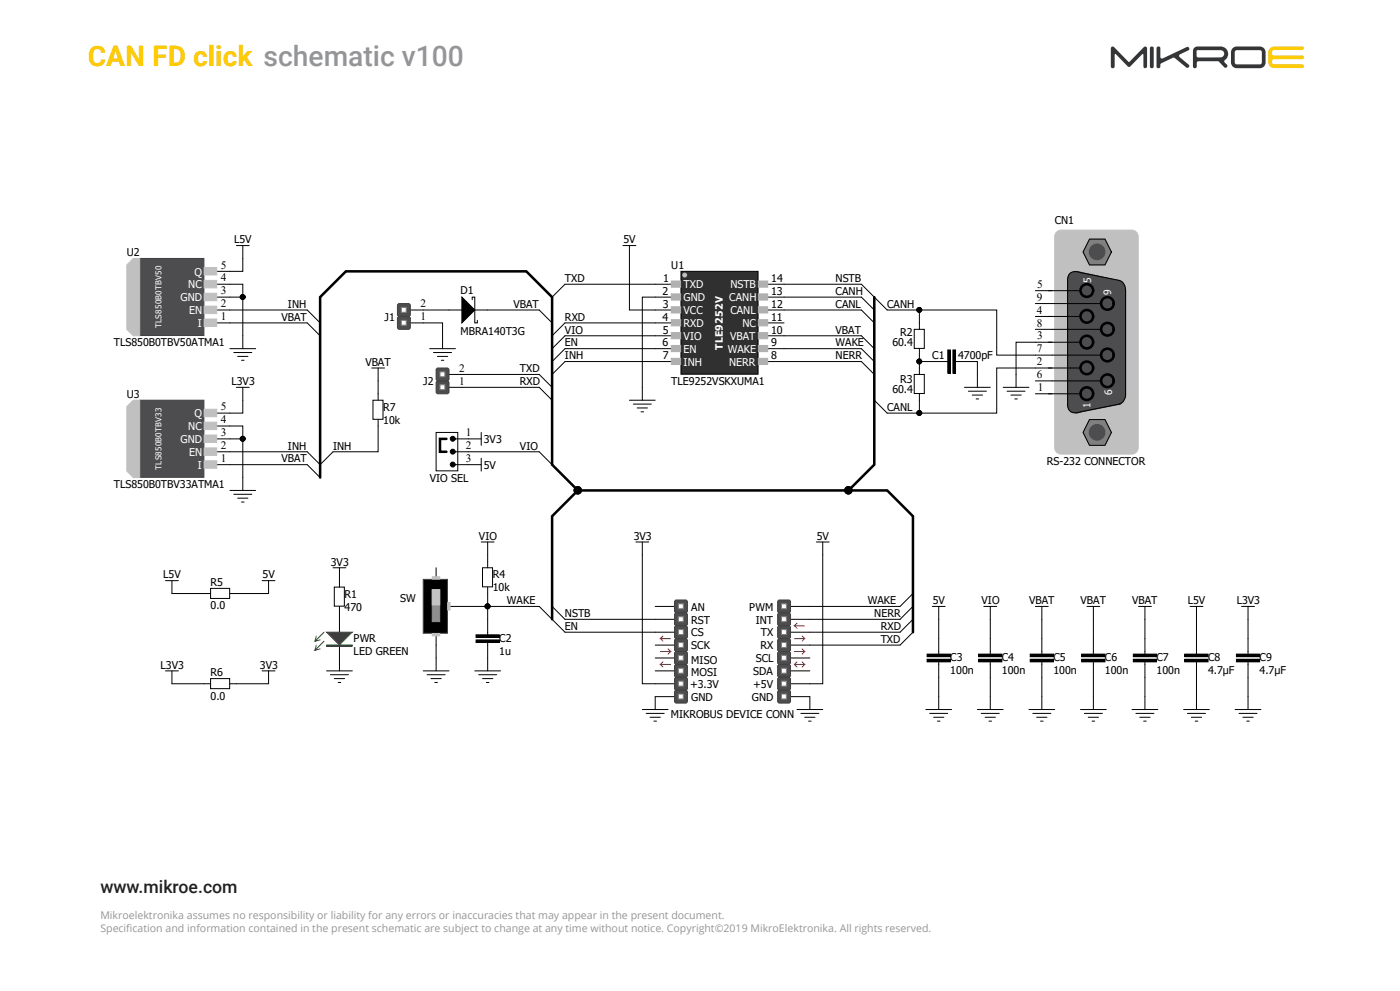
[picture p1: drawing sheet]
<svg xmlns="http://www.w3.org/2000/svg" width="420mm" height="297mm" viewBox="0 0 420 297" stroke-linecap="round" stroke-linejoin="round" font-family="sans-serif">
<path d="M381 14.4l1.3-.5h8.4a.54 .54 0 0 1 .5 .5 .54 .54 0 0 1-.5 .6h-8.6a.9 .9 0 0 0-.5 .8 .9 .9 0 0 0 .5 .8h8.6a.58 .58 0 0 1 .5 .6 .58 .58 0 0 1-.5 .6h-8.6a.8 .8 0 0 0-.5 .8 .8 .8 0 0 0 .7 .7h8.4a.55 .55 0 0 1 .5 .5 .55 .55 0 0 1-.5 .6h-8.4a1.74 1.74 0 0 1-1.8-1.8v-3.3z" fill-rule="evenodd" fill="#ffcb05"/>
<path d="M359 15.1l7.2-.1a1.09 1.09 0 0 1 1.1 1.1 1.09 1.09 0 0 1-1.1 1.1h-6.9l-.3-.5zM358.4 14.2l-.5 1.1v4.6a.58 .58 0 0 0 .6 .5 .58 .58 0 0 0 .5-.5l.1-1.2 .3-.3 6.3 .1a4 4 0 0 0 2.1 1.8l.4-.5-.4-.7a.72 .72 0 0 1-.5-.6 .72 .72 0 0 1 .5-.7 2.22 2.22 0 0 0 .5-2.5 2.22 2.22 0 0 0-2.1-1.4h-6.9zM347.1 14.1l-.1 5.8a.58 .58 0 0 0 .5 .5 .58 .58 0 0 0 .6-.5v-.7l.3-.2 3.7-1.7 3.8 2.9a.57 .57 0 0 0 .7-.1 .57 .57 0 0 0 0-.7l-2.7-2.3-.2-.4 .3-.4 2.5-1.2a.56 .56 0 0 0 .2-.7 .56 .56 0 0 0-.7-.3l-7.3 3.5-.6-.4v-3l-.5-.3zM345.1 14.1l-.1 5.8a.58 .58 0 0 0 .5 .5 .58 .58 0 0 0 .6-.5v-5.5l-.3-.4zM369.8 14.4l.9-.4 7.2-.1a1.74 1.74 0 0 1 1.8 1.8v3a1.74 1.74 0 0 1-1.8 1.7h-6.8a1.74 1.74 0 0 1-1.8-1.7v-3.4zM370.6 15.2l-.2 .5v3l.3 .5 7.2 .1 .6-.3 .1-3.3-.4-.6-7.1-.1zM333.4 14.1l-.1 .4v5.4a.58 .58 0 0 0 .5 .5 .58 .58 0 0 0 .6-.5v-3.5l.3-.2 3.6 3.7 .4 .2 4.2-3.9 .1 3.7a.55 .55 0 0 0 .6 .5 .55 .55 0 0 0 .5-.5v-5.4l-.3-.5-.6 .1-4.5 4.5-4.5-4.5-.4-.2z" fill-rule="evenodd" fill="#343537"/>
<g fill="none" stroke="#000" stroke-width=".3">
<path d="M101.8 185.6v3.9M101.8 193.3v7.8M98 201.1h7.7M99.1 202.2h5.4M100.3 203.4h3.1M101.5 204.5h.7M192.7 212.6h7.7M193.9 213.8h5.4M195 215h3.1M196.2 216.1h.7M196.6 208.8v3.8M239.1 212.6h7.7"/>
<path d="M240.2 213.8h5.5M241.4 215h3.1M242.6 216.1h.7M243 208.8v3.8"/>
</g>
<path d="M98 193.5h7.7" fill="none" stroke="#00bf00" stroke-width=".39"/>
<path d="M98 193.3h7.7v.4h-7.7z" fill="none" stroke="#00bf00" stroke-width=".3"/>
<path d="M98 189.5h7.7l-3.9 3.8z" fill="#00bf00"/>
<path d="M94.9 193.3l-.4 1.6M94.9 190.6l-.4 1.6M97.2 192.2l-2.7 2.7 1.5-.4M97.2 189.5l-2.7 2.7 1.5-.4M98 189.5h7.7l-3.9 3.8z" fill="none" stroke="#00bf00" stroke-width=".3"/>
<path d="M204.3 81.3h23.1v30.8h-23.1z" fill="#303030" stroke="#000" stroke-width=".3"/>
<circle cx="205.4" cy="82.4" r=".58" fill="#c0c0c0" stroke="#c0c0c0" stroke-width=".3"/>
<g fill="none" stroke="#000" stroke-width=".3">
<path d="M169.5 85.2l-3.9 3.8M169.5 96.8l-3.9 3.8M196.6 85.2h7.7M196.6 89h7.7M196.6 92.9h7.7M196.6 96.8h7.7M227.5 85.2h7.7M227.5 89h7.7M227.5 92.9h7.7M227.5 96.8h7.7M188.8 119.9h7.8M192.7 116.1v3.8"/>
<path d="M196.6 100.6h7.7M196.6 104.5h7.7M196.6 108.4h7.7M227.5 100.6h7.7M227.5 104.5h7.7M227.5 108.4h7.7M190 121.1h5.4M191.1 122.3h3.1M192.3 123.4h.8M190.8 162.4h3.8M192.7 162.4v3.9M244.9 162.4h3.9"/>
<path d="M246.8 162.4v3.9M196.6 181.7h5.8M196.6 185.6h5.8M196.6 189.5h5.8M196.6 193.3h5.8M196.6 197.2h5.8M237.2 181.7h5.8M237.2 185.6h5.8M237.2 189.5h5.8M237.2 193.3h5.8M237.2 197.2h5.8M273.9 185.6l-3.9 3.9"/>
<path d="M273.9 189.5l-3.9 3.8M279.7 181.7h3.9M281.6 181.7v3.9M196.6 201.1h5.8M196.6 204.9h5.8M196.6 208.8h5.8M237.2 201.1h5.8M237.2 204.9h5.8M237.2 208.8h5.8M277.8 212.6h7.7M278.9 213.8h5.4M280.1 215h3.1"/>
<path d="M281.2 216.1h.8M281.6 208.8v3.8"/>
</g>
<g fill="#b0b0b0" stroke="#b0b0b0" stroke-width=".3">
<path d="M201.4 84.2h2.8v1.9h-2.8z"/>
<path d="M201.4 88.1h2.8v1.8h-2.8z"/>
<path d="M201.4 91.9h2.8v1.9h-2.8z"/>
<path d="M201.4 95.8h2.8v1.9h-2.8z"/>
<path d="M201.4 99.7h2.8v1.8h-2.8z"/>
<path d="M201.4 103.5h2.8v1.9h-2.8z"/>
<path d="M201.4 107.4h2.8v1.8h-2.8z"/>
<path d="M227.5 107.4h2.8v1.8h-2.8z"/>
<path d="M227.5 103.5h2.8v1.9h-2.8z"/>
<path d="M227.5 99.7h2.8v1.8h-2.8z"/>
<path d="M227.5 95.8h2.8v1.9h-2.8z"/>
<path d="M227.5 91.9h2.8v1.9h-2.8z"/>
<path d="M227.5 88.1h2.8v1.8h-2.8z"/>
<path d="M227.5 84.2h2.8v1.9h-2.8z"/>
</g>
<path d="M202.4 180.2l.3-.4h3.1l.4 .4v3.1l-.4 .4h-3.1l-.3-.4z" fill-rule="evenodd" fill="#4d4d4f"/>
<path d="M202.4 180.2l.3-.4h3.1l.4 .4v3.1l-.4 .4h-3.1l-.3-.4z" fill="none" stroke="#443c3e" stroke-width=".3"/>
<path d="M202.4 184.1l.3-.4h3.1l.4 .4v3.1l-.4 .3h-3.1l-.3-.3z" fill-rule="evenodd" fill="#4d4d4f"/>
<path d="M202.4 184.1l.3-.4h3.1l.4 .4v3.1l-.4 .3h-3.1l-.3-.3z" fill="none" stroke="#443c3e" stroke-width=".3"/>
<g fill="#fff" stroke="#808080" stroke-width=".3">
<path d="M203.5 181h1.5v1.4h-1.5z"/>
<path d="M203.5 184.8h1.5v1.5h-1.5z"/>
</g>
<path d="M202.7 187.5h3.1l.4 .4v3.1l-.4 .4h-3.1l-.3-.4v-3.1z" fill-rule="evenodd" fill="#4d4d4f"/>
<path d="M202.4 187.9l.3-.4h3.1l.4 .4v3.1l-.4 .4h-3.1l-.3-.4z" fill="none" stroke="#443c3e" stroke-width=".3"/>
<path d="M202.4 191.8l.3-.4h3.1l.4 .4v3.1l-.4 .4h-3.1l-.3-.4z" fill-rule="evenodd" fill="#4d4d4f"/>
<path d="M202.4 191.8l.3-.4h3.1l.4 .4v3.1l-.4 .4h-3.1l-.3-.4z" fill="none" stroke="#443c3e" stroke-width=".3"/>
<g fill="#fff" stroke="#808080" stroke-width=".3">
<path d="M203.5 188.7h1.5v1.5h-1.5z"/>
<path d="M203.5 192.6h1.5v1.4h-1.5z"/>
</g>
<path d="M202.7 195.3h3.1l.4 .4v3l-.4 .4h-3.1l-.3-.4v-3z" fill-rule="evenodd" fill="#4d4d4f"/>
<path d="M202.4 195.7l.3-.4h3.1l.4 .4v3l-.4 .4h-3.1l-.3-.4z" fill="none" stroke="#443c3e" stroke-width=".3"/>
<path d="M202.4 199.5l.3-.4h3.1l.4 .4v3.1l-.4 .4h-3.1l-.3-.4z" fill-rule="evenodd" fill="#4d4d4f"/>
<path d="M202.4 199.5l.3-.4h3.1l.4 .4v3.1l-.4 .4h-3.1l-.3-.4z" fill="none" stroke="#443c3e" stroke-width=".3"/>
<g fill="#fff" stroke="#808080" stroke-width=".3">
<path d="M203.5 196.4h1.5v1.5h-1.5z"/>
<path d="M203.5 200.3h1.5v1.5h-1.5z"/>
</g>
<path d="M202.7 203h3.1l.4 .4v3.1l-.4 .4h-3.1l-.3-.4v-3.1z" fill-rule="evenodd" fill="#4d4d4f"/>
<path d="M202.4 203.4l.3-.4h3.1l.4 .4v3.1l-.4 .4h-3.1l-.3-.4z" fill="none" stroke="#443c3e" stroke-width=".3"/>
<path d="M202.4 207.2l.3-.3h3.1l.4 .3v3.1l-.4 .4h-3.1l-.3-.4z" fill-rule="evenodd" fill="#4d4d4f"/>
<path d="M202.4 207.2l.3-.3h3.1l.4 .3v3.1l-.4 .4h-3.1l-.3-.4z" fill="none" stroke="#443c3e" stroke-width=".3"/>
<g fill="#fff" stroke="#808080" stroke-width=".3">
<path d="M203.5 204.1h1.5v1.5h-1.5z"/>
<path d="M203.5 208h1.5v1.5h-1.5z"/>
</g>
<path d="M233.3 180.2l.4-.4h3.1l.4 .4v3.1l-.4 .4h-3.1l-.4-.4z" fill-rule="evenodd" fill="#4d4d4f"/>
<path d="M233.3 180.2l.4-.4h3.1l.4 .4v3.1l-.4 .4h-3.1l-.4-.4z" fill="none" stroke="#443c3e" stroke-width=".3"/>
<path d="M233.3 184.1l.4-.4h3.1l.4 .4v3.1l-.4 .3h-3.1l-.4-.3z" fill-rule="evenodd" fill="#4d4d4f"/>
<path d="M233.3 184.1l.4-.4h3.1l.4 .4v3.1l-.4 .3h-3.1l-.4-.3z" fill="none" stroke="#443c3e" stroke-width=".3"/>
<g fill="#fff" stroke="#808080" stroke-width=".3">
<path d="M234.4 181h1.5v1.4h-1.5z"/>
<path d="M234.4 184.8h1.5v1.5h-1.5z"/>
</g>
<path d="M233.3 187.9l.4-.4h3.1l.4 .4v3.1l-.4 .4h-3.1l-.4-.4z" fill-rule="evenodd" fill="#4d4d4f"/>
<path d="M233.3 187.9l.4-.4h3.1l.4 .4v3.1l-.4 .4h-3.1l-.4-.4z" fill="none" stroke="#443c3e" stroke-width=".3"/>
<path d="M233.3 191.8l.4-.4h3.1l.4 .4v3.1l-.4 .4h-3.1l-.4-.4z" fill-rule="evenodd" fill="#4d4d4f"/>
<path d="M233.3 191.8l.4-.4h3.1l.4 .4v3.1l-.4 .4h-3.1l-.4-.4z" fill="none" stroke="#443c3e" stroke-width=".3"/>
<g fill="#fff" stroke="#808080" stroke-width=".3">
<path d="M234.4 188.7h1.5v1.5h-1.5z"/>
<path d="M234.4 192.6h1.5v1.4h-1.5z"/>
</g>
<path d="M233.3 195.7l.4-.4h3.1l.4 .4v3l-.4 .4h-3.1l-.4-.4z" fill-rule="evenodd" fill="#4d4d4f"/>
<path d="M233.3 195.7l.4-.4h3.1l.4 .4v3l-.4 .4h-3.1l-.4-.4z" fill="none" stroke="#443c3e" stroke-width=".3"/>
<path d="M233.3 199.5l.4-.4h3.1l.4 .4v3.1l-.4 .4h-3.1l-.4-.4z" fill-rule="evenodd" fill="#4d4d4f"/>
<path d="M233.3 199.5l.4-.4h3.1l.4 .4v3.1l-.4 .4h-3.1l-.4-.4z" fill="none" stroke="#443c3e" stroke-width=".3"/>
<g fill="#fff" stroke="#808080" stroke-width=".3">
<path d="M234.4 196.4h1.5v1.5h-1.5z"/>
<path d="M234.4 200.3h1.5v1.5h-1.5z"/>
</g>
<path d="M233.3 203.4l.4-.4h3.1l.4 .4v3.1l-.4 .4h-3.1l-.4-.4z" fill-rule="evenodd" fill="#4d4d4f"/>
<path d="M233.3 203.4l.4-.4h3.1l.4 .4v3.1l-.4 .4h-3.1l-.4-.4z" fill="none" stroke="#443c3e" stroke-width=".3"/>
<path d="M233.3 207.2l.4-.3h3.1l.4 .3v3.1l-.4 .4h-3.1l-.4-.4z" fill-rule="evenodd" fill="#4d4d4f"/>
<path d="M233.3 207.2l.4-.3h3.1l.4 .3v3.1l-.4 .4h-3.1l-.4-.4z" fill="none" stroke="#443c3e" stroke-width=".3"/>
<g fill="#fff" stroke="#808080" stroke-width=".3">
<path d="M234.4 204.1h1.5v1.5h-1.5z"/>
<path d="M234.4 208h1.5v1.5h-1.5z"/>
</g>
<g fill="none" stroke="#ee0e22" stroke-width=".3">
<path d="M198.1 195.3h3.1l-.8 .7M198.9 198.4l-.8 .7M198.9 190.6l-.8 .8M200.4 194.5l.8 .8M201.2 199.1h-3.1l.8 .8M201.2 191.4h-3.1l.8 .8M238.3 191.4h3.1l-.8 .8M238.3 195.3h3.1l-.8 .7M238.3 199.1h3.1l-.8 .8M238.3 199.1l.8 .8M239.1 186.8l-.8 .7M239.1 198.4l-.8 .7"/>
<path d="M240.6 190.6l.8 .8M240.6 194.5l.8 .8M240.6 198.4l.8 .7M241.4 187.5h-3.1l.8 .8"/>
</g>
<g fill="none" stroke="#000" stroke-width=".3">
<path d="M258.4 85.2l7.8 7.7M258.4 89l3.9 3.9M258.4 92.9l3.9 3.9M274.3 98.7h3v5.7h-3zM275.8 96.8v1.9M310.6 87.1h5M310.6 91h5M310.6 94.8h5M310.6 98.7h5M169.5 100.6l-3.9 3.9M169.5 104.5l-3.9 3.9M169.5 108.4l-3.9 3.8"/>
<path d="M258.4 104.5l3.9 3.9M258.4 108.4l3.9 3.8M262.3 119.9l3.9 3.9M274.3 112.2h3v5.7h-3zM275.8 104.5v1.9M275.8 110.3v1.9M275.8 118v1.9M279.7 108.4h4.6M284.3 104.9h.8v6.9h-.8zM285.9 104.9h.7v6.9h-.7zM286.6 108.4h4.7M289.4 116.1h7.7"/>
<path d="M290.5 117.2h5.4M291.7 118.4h3.1M292.8 119.6h.8M293.2 112.2v3.9M300.9 116.1h7.8M302.1 117.2h5.4M303.3 118.4h3.1M304.4 119.6h.8M304.8 112.2v3.9M310.6 102.6h5M310.6 106.4h5M310.6 110.3h5"/>
<path d="M310.6 114.2h5M310.6 118h5M165.6 185.6l3.9 3.9M165.6 181.7l3.9 3.9M273.9 181.7l-3.9 3.9M278.1 197.6h7v.8h-7zM278.1 196h7v.8h-7zM281.6 191.4v4.6M281.6 198.4v4.6M293.6 197.6h7v.8h-7zM293.6 196h7v.8h-7zM295.1 181.7h3.9"/>
<path d="M297.1 181.7v3.9M297.1 191.4v4.6M297.1 198.4v4.6M293.2 212.6h7.7M294.4 213.8h5.4M295.5 215h3.1M296.7 216.1h.8M297.1 208.8v3.8"/>
</g>
<g fill="#000">
<path d="M284.3 104.9h.8v6.9h-.8z" fill-rule="evenodd"/>
<path d="M285.9 104.9h.7v6.9h-.7z" fill-rule="evenodd"/>
<path d="M278.1 197.6h7v.8h-7z" fill-rule="evenodd"/>
<path d="M278.1 196h7v.8h-7z" fill-rule="evenodd"/>
<path d="M293.6 197.6h7v.8h-7z" fill-rule="evenodd"/>
<path d="M293.6 196h7v.8h-7z" fill-rule="evenodd"/>
</g>
<path d="M317 69.5l1.3-.5h21.2a1.93 1.93 0 0 1 2 1.9v63.3a1.93 1.93 0 0 1-2 1.9h-21.2a1.93 1.93 0 0 1-1.9-1.9v-63.3z" fill="#c0c0c0"/>
<path d="M317 69.5l1.3-.5h21.2a1.93 1.93 0 0 1 2 1.9v63.3a1.93 1.93 0 0 1-2 1.9h-21.2a1.93 1.93 0 0 1-1.9-1.9v-63.3z" fill="none" stroke="#c0c0c0" stroke-width=".3"/>
<path d="M320.7 82.5l.7-.8 1.6-.4 12.4 2.7 1.1 .4 .8 1.2 .4 1.5v31.7l-.8 1.5-.8 .8-13.1 2.7-1.6-.4-.7-.7-.4-1.2v-37.9z" fill-rule="evenodd" fill="#4d4d4f"/>
<path d="M320.7 82.5l.7-.8 1.6-.4 12.4 2.7 1.1 .4 .8 1.2 .4 1.5v31.7l-.8 1.5-.8 .8-13.1 2.7-1.6-.4-.7-.7-.4-1.2v-37.9z" fill="none" stroke="#443c3e" stroke-width=".3"/>
<path d="M314.5 94.8h9.6M314.5 87.1h9.6M315.6 98.7h14.7M315.6 91h14.7M320.9 82a3.2 3.2 0 0 1 3.2-.3l12.1 2.5a3.1 3.1 0 0 1 1.5 2.9v30.9a2.86 2.86 0 0 1-2 3.1l-11.8 2.4a2.43 2.43 0 0 1-3.6-2.4v-37.4l.1-.9zM314.5 118h10M314.5 110.3h9.6M314.5 102.6h9.6M315.6 114.2h14.7M315.6 106.4h14.7" fill="none" stroke="#000" stroke-width=".3"/>
<g fill="none" stroke="#000" stroke-width=".76">
<circle cx="326" cy="94.8" r="1.89"/>
<circle cx="326" cy="87.1" r="1.89"/>
<circle cx="332.2" cy="90.9" r="1.89"/>
<circle cx="332.2" cy="98.7" r="1.89"/>
<circle cx="326" cy="110.3" r="1.89"/>
<circle cx="326" cy="118" r="1.89"/>
<circle cx="326" cy="102.5" r="1.89"/>
<circle cx="332.2" cy="114.1" r="1.89"/>
<circle cx="332.2" cy="106.4" r="1.89"/>
</g>
<path d="M326.9 71.7h4.6l1.9 3.8-1.9 3.9h-4.6l-2-3.9z" fill-rule="evenodd" fill="#808080"/>
<path d="M326.9 71.7h4.6l1.9 3.8-1.9 3.9h-4.6l-2-3.9z" fill="none" stroke="#808080" stroke-width=".3"/>
<path d="M326.9 71.7h4.6l1.9 3.8-1.9 3.9h-4.6l-2-3.9z" fill="none" stroke="#000" stroke-width=".3"/>
<circle cx="329.1" cy="75.5" r="2.67" fill="#4d4d4f" stroke="#808080" stroke-width=".3"/>
<path d="M326.9 125.7h4.6l1.9 3.9-1.9 3.9h-4.6l-2-3.9z" fill-rule="evenodd" fill="#808080"/>
<path d="M326.9 125.7h4.6l1.9 3.9-1.9 3.9h-4.6l-2-3.9z" fill="none" stroke="#808080" stroke-width=".3"/>
<path d="M326.9 125.7h4.6l1.9 3.9-1.9 3.9h-4.6l-2-3.9z" fill="none" stroke="#000" stroke-width=".3"/>
<circle cx="329.1" cy="129.6" r="2.67" fill="#4d4d4f" stroke="#808080" stroke-width=".3"/>
<g fill="none" stroke="#000" stroke-width=".3">
<path d="M123.1 96.8h3.9M130.8 129.6h6.5v11.5h-6.5zM136.6 131.5h3.9M136.6 135.4h3.9M136.6 139.3h3.9M161.8 135.4l3.8 3.9M99.9 170.2h3.9M100.3 176h3v5.7h-3zM101.8 170.2v5.8M130.8 170.2v3.8M144.4 162.4h3.8M144.8 170.2h3v5.7h-3z"/>
<path d="M146.3 162.4v3.9M146.3 168.2v2M146.3 176v1.9M101.8 181.7v2M130.8 189.5v3.8M130.8 197.2v3.9M134.7 181.7h3.9M142.8 191.8h7v.8h-7zM142.8 190.2h7v.8h-7zM146.3 185.6v4.6M146.3 192.6v8.5M161.8 181.7l3.8 3.9"/>
<path d="M127 201.1h7.7M128.1 202.2h5.4M129.3 203.4h3.1M130.4 204.5h.8M142.4 201.1h7.8M143.6 202.2h5.4M144.8 203.4h3M145.9 204.5h.8"/>
</g>
<path d="M133.9 131.5h-1.9v3.9h1.9" fill="none" stroke="#000" stroke-width=".76"/>
<g fill="#000" stroke="#000" stroke-width=".3">
<path d="M135.3 131a.73 .73 0 0 0 .2 1.2 .73 .73 0 0 0 1.1-.7h-.8h.8l-.5-.7zM135.8 131.5h.8z" fill-rule="evenodd"/>
<path d="M135.3 134.8a.73 .73 0 0 0 .2 1.2 .73 .73 0 0 0 1.1-.6h-.8h.8l-.5-.7zM135.8 135.4h.8z" fill-rule="evenodd"/>
<path d="M135.3 138.7a.73 .73 0 0 0 .2 1.2 .73 .73 0 0 0 1.1-.6l-.8-.1 .8 .1-.5-.7zM135.8 139.2l.8 .1z" fill-rule="evenodd"/>
</g>
<path d="M127 173.6h7.2v16.2h-7.2z" fill="#000" stroke="#443c3e" stroke-width=".3"/>
<g fill="#c0c0c0" stroke="#c0c0c0" stroke-width=".3">
<path d="M129.7 189.9h2.2v.7h-2.2z"/>
<path d="M129.7 172.9h2.2v.7h-2.2z"/>
<path d="M134.3 180.6h.7v2.2h-.7z"/>
</g>
<path d="M129.7 176.7h2.2v9.6h-2.2z" fill="#918d90" stroke="#918d90" stroke-width=".3"/>
<path d="M129.7 176.7h2.2v4.6h-2.2z" fill="#cfc9b5" stroke="#cfc9b5" stroke-width=".3"/>
<g fill="#000">
<path d="M142.8 191.8h7v.8h-7z" fill-rule="evenodd"/>
<path d="M142.8 190.2h7v.8h-7z" fill-rule="evenodd"/>
</g>
<path d="M119.2 95.2l.4-.4h3.1l.4 .4v3.1l-.4 .4h-3.1l-.4-.4z" fill-rule="evenodd" fill="#4d4d4f"/>
<path d="M119.2 95.2l.4-.4h3.1l.4 .4v3.1l-.4 .4h-3.1l-.4-.4z" fill="none" stroke="#443c3e" stroke-width=".3"/>
<path d="M120.4 96h1.5v1.5h-1.5z" fill="#fff" stroke="#808080" stroke-width=".3"/>
<path d="M123.1 92.9h3.9" fill="none" stroke="#000" stroke-width=".3"/>
<path d="M119.2 91.4l.4-.4h3.1l.4 .4v3.1l-.4 .3h-3.1l-.4-.3z" fill-rule="evenodd" fill="#4d4d4f"/>
<path d="M119.2 91.4l.4-.4h3.1l.4 .4v3.1l-.4 .3h-3.1l-.4-.3z" fill="none" stroke="#443c3e" stroke-width=".3"/>
<path d="M120.4 92.1h1.5v1.5h-1.5z" fill="#fff" stroke="#808080" stroke-width=".3"/>
<path d="M161.8 92.9l3.8 3.9M128.9 104.5h7.7M130.1 105.7h5.4M131.2 106.8h3.1M132.4 108h.8M132.8 100.6v3.9M258.4 100.6l3.9 3.9" fill="none" stroke="#000" stroke-width=".3"/>
<path d="M41.9 119.9h19.3v23.1h-19.3z" fill="#4d4d4f" stroke="#443c3e" stroke-width=".3"/>
<path d="M63.2 139.3h5.8M63.2 135.4h5.8M63.2 131.5h5.8M63.2 127.7h5.8M63.2 123.8h5.8" fill="none" stroke="#000" stroke-width=".3"/>
<g fill="#c0c0c0" stroke="#c0c0c0" stroke-width=".3">
<path d="M61.2 130.4h3.8v2.2h-3.8z"/>
<path d="M61.2 134.2h3.8v2.3h-3.8z"/>
<path d="M61.2 138.1h3.8v2.2h-3.8z"/>
<path d="M61.2 126.5h3.8v2.3h-3.8z"/>
<path d="M61.2 122.7h3.8v2.2h-3.8z"/>
</g>
<path d="M38 121.9l2-2h1.9v23.2h-1.9l-2-1.9z" fill-rule="evenodd" fill="#c0c0c0"/>
<path d="M38 121.9l2-2h1.9v23.2h-1.9l-2-1.9z" fill="none" stroke="#c0c0c0" stroke-width=".3"/>
<path d="M41.9 77.5h19.3v23.1h-19.3z" fill="#4d4d4f" stroke="#443c3e" stroke-width=".3"/>
<path d="M63.2 96.8h5.8M63.2 92.9h5.8M63.2 89h5.8M63.2 85.2h5.8M63.2 81.3h5.8" fill="none" stroke="#000" stroke-width=".3"/>
<g fill="#c0c0c0" stroke="#c0c0c0" stroke-width=".3">
<path d="M61.2 87.9h3.8v2.2h-3.8z"/>
<path d="M61.2 91.8h3.8v2.2h-3.8z"/>
<path d="M61.2 95.6h3.8v2.3h-3.8z"/>
<path d="M61.2 84h3.8v2.3h-3.8z"/>
<path d="M61.2 80.2h3.8v2.2h-3.8z"/>
</g>
<path d="M38 79.4l2-1.9h1.9v23.1h-1.9l-2-1.9z" fill-rule="evenodd" fill="#c0c0c0"/>
<path d="M38 79.4l2-1.9h1.9v23.1h-1.9l-2-1.9z" fill="none" stroke="#c0c0c0" stroke-width=".3"/>
<g fill="none" stroke="#000" stroke-width=".3">
<path d="M70.9 73.6h3.9M72.8 73.6v3.9M186.9 73.6h3.9M188.8 73.6v3.9M92.2 92.9l3.8 3.9M92.2 96.8l3.8 3.8M69 104.5h7.7M70.1 105.7h5.4M70.9 116.1h3.9M71.3 106.8h3.1M72.5 108h.7M72.8 100.6v3.9"/>
<path d="M72.8 116.1v3.8M134.7 116.1h3.9M92.2 135.4l3.8 3.9M92.2 139.3l3.8 3.8M140.5 139.3h3.9M140.5 131.5h3.9M144.4 129.6v3.9M144.4 137.3v3.9M69 147h7.7M70.1 148.1h5.4M71.3 149.3h3.1M72.5 150.5h.7"/>
<path d="M72.8 143.1v3.9M49.6 174h3.9M51.6 174v3.9M61.2 177.9h2M63.2 176.3h5.7v3.1h-5.7zM69 177.9h1.9M78.6 174h3.9M80.6 174v3.9M309.1 197.6h6.9v.8h-6.9zM309.1 196h6.9v.8h-6.9zM310.6 181.7h3.9M312.5 181.7v3.9"/>
<path d="M312.5 191.4v4.6M312.5 198.4v4.6M324.5 197.6h7v.8h-7zM324.5 196h7v.8h-7zM326.1 181.7h3.8M328 181.7v3.9M328 191.4v4.6M328 198.4v4.6M340 197.6h7v.8h-7zM340 196h7v.8h-7zM341.5 181.7h3.9M343.5 181.7v3.9"/>
<path d="M343.5 191.4v4.6M343.5 198.4v4.6M355.5 197.6h6.9v.8h-6.9zM355.5 196h6.9v.8h-6.9zM357 181.7h3.9M358.9 181.7v3.9M358.9 191.4v4.6M358.9 198.4v4.6M370.9 197.6h7v.8h-7zM370.9 196h7v.8h-7zM372.5 181.7h3.8M374.4 181.7v3.9"/>
<path d="M374.4 191.4v4.6M374.4 198.4v4.6M49.6 201.1h3.9M51.6 201.1v3.8M61.2 204.9h2M63.2 203.4h5.7v3h-5.7zM69 204.9h1.9M78.6 201.1h3.9M80.6 201.1v3.8M308.7 212.6h7.7M309.8 213.8h5.5M311 215h3.1"/>
<path d="M312.2 216.1h.7M312.5 208.8v3.8M324.1 212.6h7.8M325.3 213.8h5.4M326.5 215h3.1M327.6 216.1h.8M328 208.8v3.8M339.6 212.6h7.7M340.8 213.8h5.4M341.9 215h3.1M343.1 216.1h.8M343.5 208.8v3.8"/>
<path d="M355.1 212.6h7.7M356.2 213.8h5.4M357.4 215h3.1M358.6 216.1h.7M358.9 208.8v3.8M370.5 212.6h7.8M371.7 213.8h5.4M372.9 215h3.1M374 216.1h.8M374.4 208.8v3.8"/>
</g>
<g fill="#000">
<path d="M309.1 197.6h6.9v.8h-6.9z" fill-rule="evenodd"/>
<path d="M309.1 196h6.9v.8h-6.9z" fill-rule="evenodd"/>
<path d="M324.5 197.6h7v.8h-7z" fill-rule="evenodd"/>
<path d="M324.5 196h7v.8h-7z" fill-rule="evenodd"/>
<path d="M340 197.6h7v.8h-7z" fill-rule="evenodd"/>
<path d="M340 196h7v.8h-7z" fill-rule="evenodd"/>
<path d="M355.5 197.6h6.9v.8h-6.9z" fill-rule="evenodd"/>
<path d="M355.5 196h6.9v.8h-6.9z" fill-rule="evenodd"/>
<path d="M370.9 197.6h7v.8h-7z" fill-rule="evenodd"/>
<path d="M370.9 196h7v.8h-7z" fill-rule="evenodd"/>
</g>
<path d="M130.8 114.5l.4-.3h3.1l.4 .3v3.1l-.4 .4h-3.1l-.4-.4z" fill-rule="evenodd" fill="#4d4d4f"/>
<path d="M130.8 114.5l.4-.3h3.1l.4 .3v3.1l-.4 .4h-3.1l-.4-.4z" fill="none" stroke="#443c3e" stroke-width=".3"/>
<path d="M132 115.3h1.5v1.5h-1.5z" fill="#fff" stroke="#808080" stroke-width=".3"/>
<path d="M134.7 112.2h3.9" fill="none" stroke="#000" stroke-width=".3"/>
<path d="M130.8 110.7l.4-.4h3.1l.4 .4v3.1l-.4 .4h-3.1l-.4-.4z" fill-rule="evenodd" fill="#4d4d4f"/>
<path d="M130.8 110.7l.4-.4h3.1l.4 .4v3.1l-.4 .4h-3.1l-.4-.4z" fill="none" stroke="#443c3e" stroke-width=".3"/>
<path d="M132 111.4h1.5v1.5h-1.5z" fill="#fff" stroke="#808080" stroke-width=".3"/>
<g fill="none" stroke="#000" stroke-width=".3">
<path d="M72.8 77.5v3.8h-3.8M188.8 77.5v15.4h7.8M69 89h3.8v11.6M69 85.2h3.8v3.8M69 92.9h23.2M69 96.8h23.2M127 96.8h5.8v3.8M127 92.9h11.6M138.6 89l3.8 3.9-3.8 3.9zM141.7 89.8v-.8h.7v7.8h.8v-.8M142.4 92.9h19.4M169.5 85.2h27.1"/>
<path d="M169.5 96.8h27.1M196.6 89h-3.9v27.1M235.2 92.9h23.2M235.2 85.2h23.2M235.2 89h23.2M266.2 92.9h32.8v13.5h11.6M275.8 92.9v3.9M72.8 119.9v3.9h-3.8M111.5 110.3h3.9M111.9 119.9h3v5.8h-3zM113.4 110.3v9.6M138.6 112.2h23.2l3.8 3.9"/>
<path d="M138.6 116.1h23.2l3.8 3.8M169.5 100.6h27.1M169.5 104.5h27.1M169.5 108.4h27.1M235.2 100.6h23.2M235.2 104.5h23.2M235.2 108.4h23.2M275.8 106.4v3.9M275.8 119.9v3.9M275.8 108.4h3.9M291.3 108.4h1.9v3.8M310.6 102.6h-5.8v9.6"/>
<path d="M310.6 110.3h-11.6v13.5h-32.8M69 131.5h3.8v11.6M69 127.7h3.8v3.8M69 135.4h23.2M69 139.3h23.2M113.4 125.7v9.7h-13.5l-3.9 3.9M140.5 135.4h21.3M51.6 177.9h9.6M70.9 177.9h9.7M146.3 166.3v1.9M146.3 177.9v7.7M192.7 166.3v38.6h3.9"/>
<path d="M246.8 166.3v38.6h-3.8M273.9 177.9l-3.9 3.8h-27M101.8 183.7v1.9M130.8 193.3v3.9M138.6 181.7h23.2M169.5 189.5h27.1M169.5 185.6h27.1M243 189.5h27M243 193.3h27M243 185.6h27M281.6 185.6v5.8M297.1 185.6v5.8"/>
<path d="M312.5 185.6v5.8M328 185.6v5.8M343.5 185.6v5.8M358.9 185.6v5.8M374.4 185.6v5.8M51.6 204.9h9.6M70.9 204.9h9.7M281.6 203v5.8M297.1 203v5.8M312.5 203v5.8M328 203v5.8M343.5 203v5.8"/>
<path d="M358.9 203v5.8M374.4 203v5.8"/>
</g>
<path d="M138.6 89l3.8 3.9-3.8 3.9z" fill="#000"/>
<g fill="#000" stroke="#000" stroke-width=".3">
<circle cx="72.8" cy="89" r=".73"/>
<circle cx="275.8" cy="92.9" r=".73"/>
<circle cx="275.8" cy="108.3" r=".73"/>
<circle cx="72.8" cy="131.5" r=".73"/>
<circle cx="275.8" cy="123.8" r=".73"/>
<circle cx="173.3" cy="146.9" r="1.12"/>
<circle cx="254.5" cy="146.9" r="1.12"/>
<circle cx="146.3" cy="181.7" r=".73"/>
</g>
<path d="M262.3 89v50.3l-7.7 7.7h-81.2M96 143.1v-54.1l7.8-7.7h54.1l7.7 7.7v50.3l7.8 7.7-7.8 7.7v30.9M254.6 147h11.6l7.7 7.7v34.8" fill="none" stroke="#000" stroke-width=".76"/>
<text font-size="8.5" fill="#ffcb05" x="26.4" y="19.9">CAN FD click schematic v100</text>
<text font-size="5.3" fill="#231f20" x="30.1" y="267.5">www.mikroe.com</text>
<g font-size="3.4">
<text x="66.3" y="80.5">5</text>
<text x="66.3" y="88.2">3</text>
<text x="66.3" y="84.4">4</text>
<text x="311.1" y="86.3">5</text>
<text x="66.3" y="95.9">1</text>
<text x="66.3" y="92.1">2</text>
<text x="126.2" y="95.9">1</text>
<text x="126.2" y="92.1">2</text>
<text x="311" y="90.1">9</text>
<text x="311" y="94">4</text>
<text x="311.1" y="97.9">8</text>
<text x="311.2" y="101.7">3</text>
<text x="311.1" y="105.6">7</text>
<text x="137.8" y="111.4">2</text>
<text x="311" y="109.5">2</text>
<text x="311" y="113.3">6</text>
<text x="137.8" y="115.2">1</text>
<text x="311.3" y="117.2">1</text>
<text x="66.3" y="123">5</text>
<text x="66.3" y="130.7">3</text>
<text x="66.3" y="126.8">4</text>
<text x="139.7" y="130.7">1</text>
<text x="66.3" y="134.6">2</text>
<text x="139.7" y="134.6">2</text>
<text x="66.3" y="138.4">1</text>
<text x="139.7" y="138.4">3</text>
</g>
<g font-size="3.2">
<text x="316.4" y="67.1">CN1</text>
<text x="38" y="76.8">U2</text>
<text x="70.2" y="72.9">L5V</text>
<text x="187" y="72.9">5V</text>
<text x="201.4" y="80.7">U1</text>
<text x="138.2" y="88">D1</text>
<text x="169.5" y="84.5">TXD</text>
<text x="198.8" y="88.4">2</text>
<text x="199" y="84.5">1</text>
<text x="231.4" y="88.4">13</text>
<text x="231.4" y="84.5">14</text>
<text x="250.7" y="84.5">NSTB</text>
<text x="250.7" y="88.4">CANH</text>
<text x="86.4" y="92.3">INH</text>
<text x="154" y="92.3">VBAT</text>
<text x="198.9" y="92.3">3</text>
<text x="231.4" y="92.3">12</text>
<text x="250.7" y="92.3">CANL</text>
<text x="266.2" y="92.3">CANH</text>
<text x="84.4" y="96.1">VBAT</text>
<text x="115.4" y="96.1">J1</text>
<text x="138.2" y="100.4">MBRA140T3G</text>
<text x="169.5" y="96.1">RXD</text>
<text x="169.5" y="100">VIO</text>
<text x="198.8" y="96.1">4</text>
<text x="198.8" y="100">5</text>
<text x="231.4" y="96.1">11</text>
<text x="231.4" y="100">10</text>
<text x="250.7" y="100">VBAT</text>
<text x="270" y="100.8">R2</text>
<text x="34.2" y="103.8">TLS850B0TBV50ATMA1</text>
<text x="169.5" y="103.8">EN</text>
<text x="169.5" y="107.7">INH</text>
<text x="198.8" y="103.8">6</text>
<text x="198.8" y="107.7">7</text>
<text x="231.4" y="107.7">8</text>
<text x="231.4" y="103.8">9</text>
<text x="250.7" y="107.7">NERR</text>
<text x="250.7" y="103.8">WAKE</text>
<text x="267.7" y="103.8">60.4</text>
<text x="279.7" y="107.7">C1</text>
<text x="287.4" y="107.7">4700pF</text>
<text x="109.6" y="109.6">VBAT</text>
<text x="156" y="111.6">TXD</text>
<text x="38" y="119.3">U3</text>
<text x="69.4" y="115.4">L3V3</text>
<text x="127" y="115.4">J2</text>
<text x="156" y="115.4">RXD</text>
<text x="201.4" y="115.4">TLE9252VSKXUMA1</text>
<text x="267.7" y="117.7">60.4</text>
<text x="270" y="114.7">R3</text>
<text x="115" y="123.2">R7</text>
<text x="266.2" y="123.2">CANL</text>
<text x="115" y="127">10k</text>
<text x="86.4" y="134.7">INH</text>
<text x="99.9" y="134.7">INH</text>
<text x="145.1" y="132.8">3V3</text>
<text x="156" y="134.7">VIO</text>
<text x="84.4" y="138.6">VBAT</text>
<text x="145.1" y="140.6">5V</text>
<text x="314.1" y="139.4">RS-232 CONNECTOR</text>
<text x="34.2" y="146.3">TLS850B0TBV33ATMA1</text>
<text x="128.9" y="144.4">VIO SEL</text>
<text x="143.7" y="161.8">VIO</text>
<text x="190.1" y="161.8">3V3</text>
<text x="245" y="161.8">5V</text>
<text x="48.9" y="173.4">L5V</text>
<text x="78.8" y="173.4">5V</text>
<text x="99.2" y="169.5">3V3</text>
<text x="147.8" y="173.4">R4</text>
<text x="63.2" y="175.7">R5</text>
<text x="103.4" y="179.2">R1</text>
<text x="147.8" y="177.2">10k</text>
<text x="63.2" y="182.6">0.0</text>
<text x="103.4" y="183">470</text>
<text x="120" y="180.3">SW</text>
<text x="152.1" y="181.1">WAKE</text>
<text x="169.5" y="185">NSTB</text>
<text x="207.4" y="183">AN</text>
<text x="224.8" y="183">PWM</text>
<text x="260.4" y="181.1">WAKE</text>
<text x="262.3" y="185">NERR</text>
<text x="279.8" y="181.1">5V</text>
<text x="294.5" y="181.1">VIO</text>
<text x="308.7" y="181.1">VBAT</text>
<text x="324.2" y="181.1">VBAT</text>
<text x="339.7" y="181.1">VBAT</text>
<text x="356.3" y="181.1">L5V</text>
<text x="371" y="181.1">L3V3</text>
<text x="169.5" y="188.8">EN</text>
<text x="207.4" y="186.9">RST</text>
<text x="207.4" y="190.7">CS</text>
<text x="226.7" y="186.9">INT</text>
<text x="228.3" y="190.7">TX</text>
<text x="264.2" y="188.8">RXD</text>
<text x="106.1" y="192.3">PWR</text>
<text x="106.1" y="196.2">LED GREEN</text>
<text x="149.8" y="192.3">C2</text>
<text x="149.8" y="196.2">1u</text>
<text x="207.4" y="194.6">SCK</text>
<text x="228.2" y="194.6">RX</text>
<text x="264.2" y="192.7">TXD</text>
<text x="48.2" y="200.4">L3V3</text>
<text x="63.2" y="202.7">R6</text>
<text x="78" y="200.4">3V3</text>
<text x="207.4" y="202.7">MOSI</text>
<text x="207.4" y="198.9">MISO</text>
<text x="225.9" y="202.3">SDA</text>
<text x="226.7" y="198.5">SCL</text>
<text x="285.1" y="198.1">C3</text>
<text x="285.1" y="201.9">100n</text>
<text x="300.6" y="198.1">C4</text>
<text x="300.6" y="201.9">100n</text>
<text x="316" y="198.1">C5</text>
<text x="316" y="201.9">100n</text>
<text x="331.5" y="198.1">C6</text>
<text x="331.5" y="201.9">100n</text>
<text x="347" y="198.1">C7</text>
<text x="347" y="201.9">100n</text>
<text x="362.4" y="198.1">C8</text>
<text x="362.4" y="201.9">4.7µF</text>
<text x="377.9" y="198.1">C9</text>
<text x="377.9" y="201.9">4.7µF</text>
<text x="63.2" y="209.7">0.0</text>
<text x="207" y="206.2">+3.3V</text>
<text x="225.9" y="206.2">+5V</text>
<text x="201.2" y="215.1">MIKROBUS DEVICE CONN</text>
<text x="207.4" y="210.1">GND</text>
<text x="225.6" y="210.1">GND</text>
</g>
<g font-size="3.2" fill="#fff">
<text x="58.3" y="82.6">Q</text>
<text x="56.5" y="86.5">NC</text>
<text x="205.1" y="86.5">TXD</text>
<text x="219.1" y="86.5">NSTB</text>
<text x="54.2" y="90.3">GND</text>
<text x="56.8" y="94.2">EN</text>
<text x="205.1" y="90.3">GND</text>
<text x="205.1" y="94.2">VCC</text>
<text x="218.8" y="90.3">CANH</text>
<text x="219.1" y="94.2">CANL</text>
<text x="59.4" y="98">I</text>
<text x="205.1" y="98">RXD</text>
<text x="205.1" y="101.9">VIO</text>
<text x="219" y="101.9">VBAT</text>
<text x="222.7" y="98">NC</text>
<text x="205.1" y="105.8">EN</text>
<text x="218.4" y="105.8">WAKE</text>
<text x="205.1" y="109.6">INH</text>
<text x="218.8" y="109.6">NERR</text>
<text x="58.3" y="125.1">Q</text>
<text x="56.5" y="128.9">NC</text>
<text x="54.2" y="132.8">GND</text>
<text x="56.8" y="136.7">EN</text>
<text x="59.4" y="140.5">I</text>
</g>
<g font-size="3.2" fill="#939598">
<text x="30.1" y="275.6">Mikroelektronika assumes no responsibility or liability for any errors or inaccuracies that may appear in the present document.</text>
<text x="30.1" y="279.4">Specif</text>
<text x="37.9" y="279.4">ication and information contained in the present schematic are subject to change at any time without notice. Copyright©2019 MikroElektronika. All rights reserved.</text>
</g>
<g font-size="3.1" fill="#fff">
<text x="327.4" y="84.8" transform="rotate(-90 327.4 84.8)">5</text>
<text x="333.3" y="88.3" transform="rotate(-90 333.3 88.3)">9</text>
<text x="216.9" y="104.8" transform="rotate(-90 216.9 104.8)">TLE9252V</text>
<text x="333.7" y="118.4" transform="rotate(-90 333.7 118.4)">6</text>
<text x="327.1" y="122.3" transform="rotate(-90 327.1 122.3)">1</text>
</g>
<g font-size="2.4" fill="#fff">
<text x="48.5" y="98.3" transform="rotate(-90 48.5 98.3)">TLS850B0TBV50</text>
<text x="48.5" y="140.8" transform="rotate(-90 48.5 140.8)">TLS850B0TBV33</text>
</g>
</svg>
